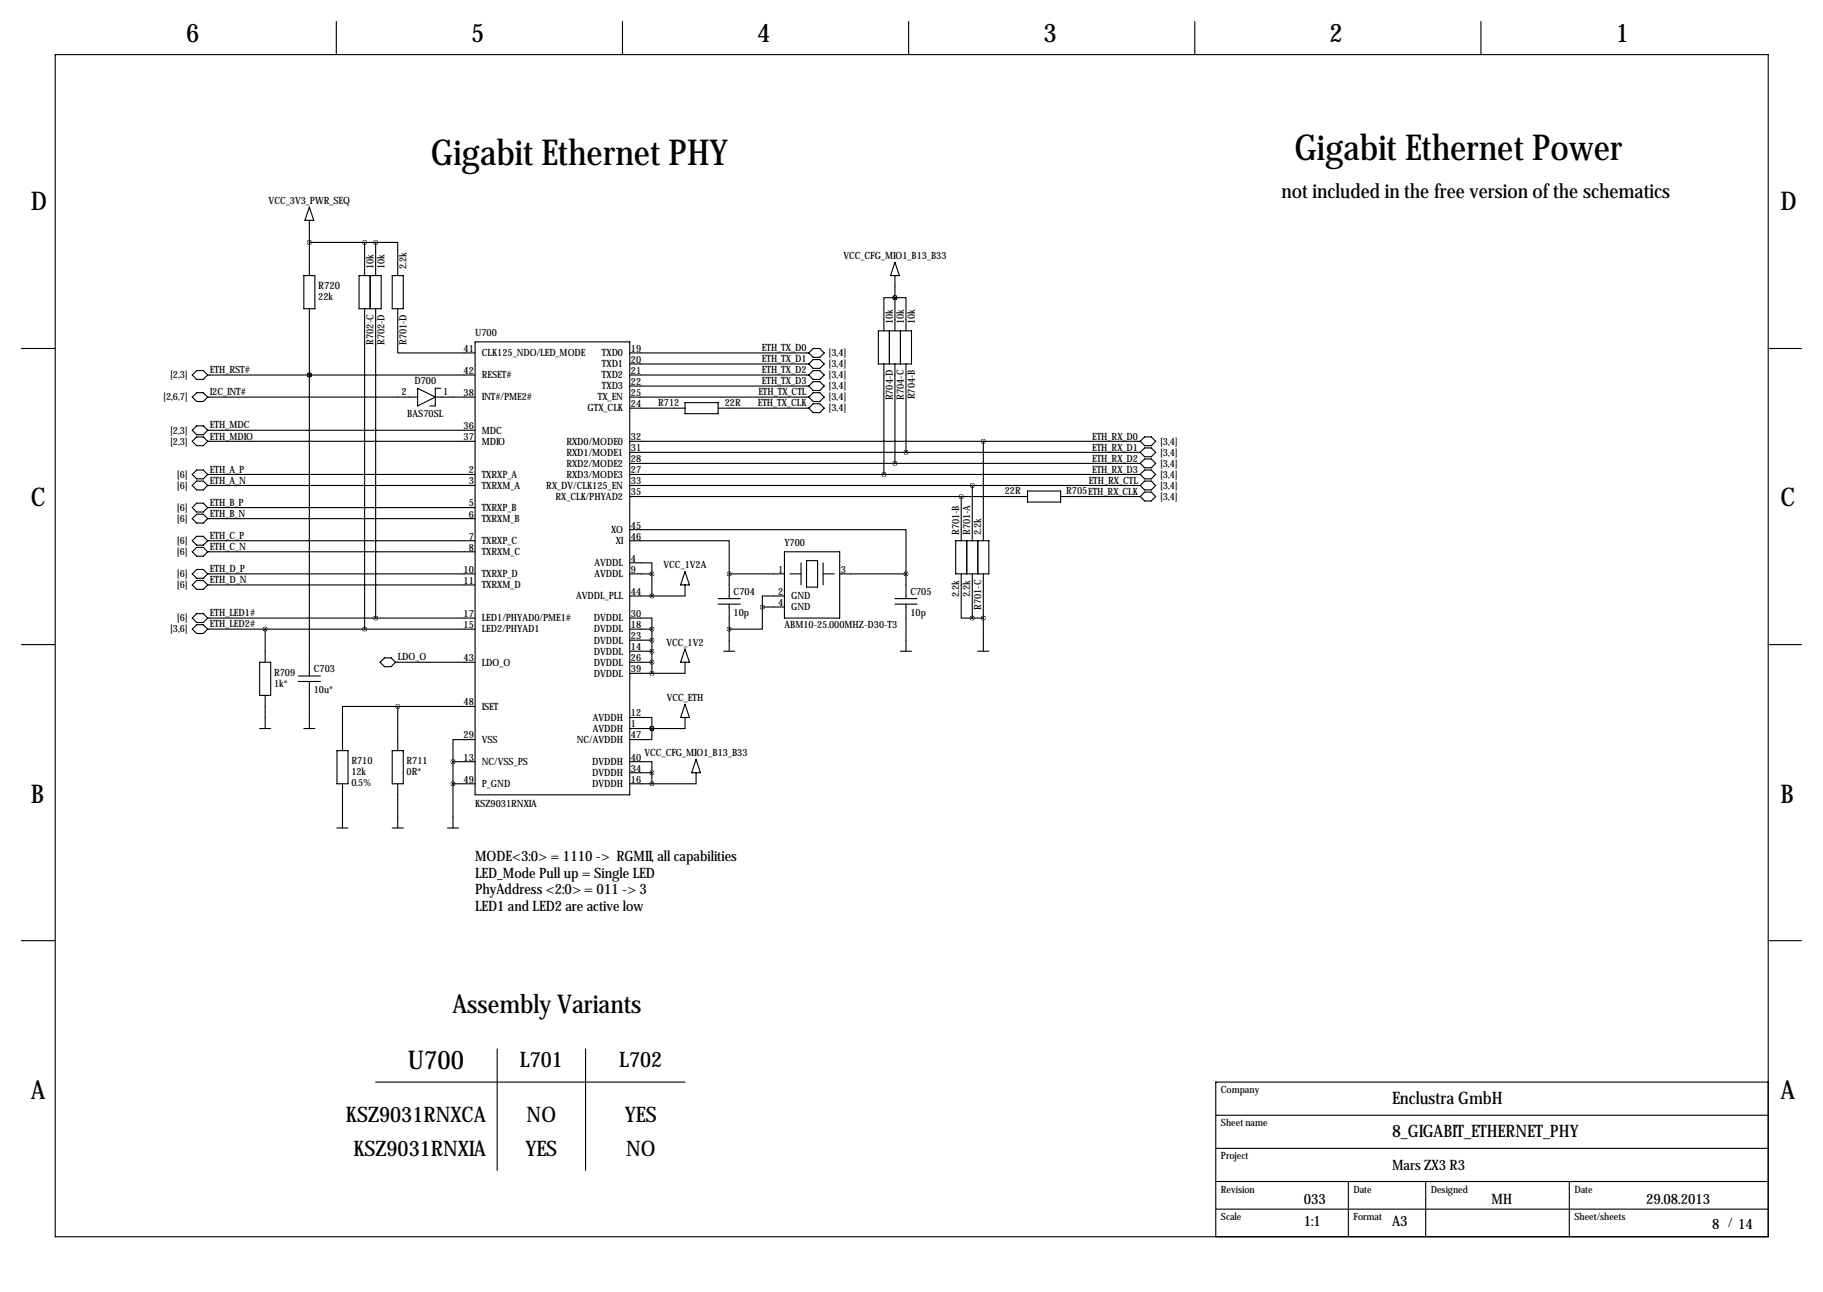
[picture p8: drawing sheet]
<svg xmlns="http://www.w3.org/2000/svg" width="419mm" height="297mm" viewBox="0 0 419 297" stroke-linecap="round" stroke-linejoin="round" font-family="sans-serif">
<g fill="none" stroke="#000" stroke-width=".25">
<path d="M12.7 12.6h393.8v271.7h-393.8zM77.3 4.9v7.7M143.1 4.9v7.7M208.9 4.9v7.7M274.7 4.9v7.7M340.5 4.9v7.7M71.1 50.7v12.7M71.1 47.6l1 3.1h-2zM71.1 55.7h15.3M83.8 55.7v7.7M86.4 55.7h5v7.7M86.4 55.7v7.7"/>
<path d="M69.8 63.4h2.6v7.6h-2.6zM71.1 71v84.4M82.5 63.4h5.1v7.6h-5.1zM83.8 71v73.6M85.1 63.4v7.6M86.4 71v71.1M90.2 63.4h2.5v7.6h-2.5zM91.4 71v10.1h17.8M109.2 78.6h35.6v104.1h-35.6zM201.9 76.1h7.6v7.6h-7.6zM204.5 76.1v7.6M205.7 68.4h-2.5v7.7"/>
<path d="M205.7 68.4h.1M205.7 68.4h2.6v7.7M205.7 60.3l1.1 3.1h-2.1zM205.7 63.4v12.7M207 76.1v7.6M4.9 80.1h7.6M44.2 91.3l1-1h1.5l1.1 1-1.1 1h-1.5zM44.2 98.9l1-1h1.5l1.1 1-1.1 1h-1.5zM44.2 86.2l1-1h1.5l1.1 1-1.1 1h-1.5zM47.8 86.2h61.4M47.8 91.3h48.2M47.8 98.9h61.4"/>
<path d="M71.1 86.2h.1M96 89.3l4.1 2-4.1 2zM100.1 91.3h9.1M101.3 89.3h-1.2v4h-1.3M144.8 81.1h41.1M144.8 86.2h41.1M144.8 91.3h41.1M144.8 83.7h41.1M144.8 88.8h41.1M144.8 93.8h12.7M157.5 92.6h7.6v2.5h-7.6zM165.1 93.8h20.8"/>
<path d="M185.9 81.1l1-1h1.6l1 1-1 1.1h-1.6zM185.9 91.3l1-1h1.6l1 1-1 1h-1.6zM185.9 86.2l1-1h1.6l1 1-1 1h-1.6zM186.9 92.8h1.6l1 1-1 1.1h-1.6l-1-1.1zM186.9 82.7h1.6l1 1-1 1h-1.6l-1-1zM186.9 87.7h1.6l1 1.1-1 1h-1.6l-1-1zM203.2 83.7v25.4M205.7 83.7v22.8M208.3 83.7v20.3M406.5 80.1h7.6M44.2 101.5l1-1.1h1.5l1.1 1.1-1.1 1h-1.5zM44.2 109.1l1-1h1.5l1.1 1-1.1 1h-1.5z"/>
<path d="M44.2 111.6l1-1h1.5l1.1 1-1.1 1h-1.5zM44.2 116.7l1-1h1.5l1.1 1-1.1 1h-1.5zM44.2 119.2l1-1h1.5l1.1 1-1.1 1.1h-1.5zM47.8 101.5h61.4M47.8 109.1h61.4M47.8 111.6h61.4M47.8 116.7h61.4M47.8 119.2h61.4M144.8 101.5h117.3M144.8 109.1h117.3M144.8 111.6h117.3M144.8 104h117.3"/>
<path d="M144.8 106.5h117.3M144.8 114.2h91.4M221 114.2v10.1M223.5 111.6v12.7M226.1 101.5v22.8M236.2 112.9h7.6v2.5h-7.6zM243.8 114.2h18.3M262.1 101.5l1-1.1h1.6l1 1.1-1 1h-1.6zM262.1 109.1l1-1h1.6l1 1-1 1h-1.6zM262.1 111.6l1-1h1.6l1 1-1 1h-1.6zM263.1 103h1.6l1 1-1 1h-1.6l-1-1zM263.1 105.5h1.6l1 1-1 1.1h-1.6l-1-1.1z"/>
<path d="M263.1 113.1h1.6l1 1.1-1 1h-1.6l-1-1zM44.2 124.3l1-1h1.5l1.1 1-1.1 1h-1.5zM44.2 126.9l1-1.1h1.5l1.1 1.1-1.1 1h-1.5zM44.2 131.9l1-1h1.5l1.1 1-1.1 1.1h-1.5zM44.2 134.5l1-1h1.5l1.1 1-1.1 1h-1.5zM47.8 124.3h61.4M47.8 126.9h61.4M47.8 131.9h61.4M47.8 134.5h61.4M144.8 129.4h5.1v2.5M144.8 124.3h22.8v7.6M144.8 121.8h63.5v10.1"/>
<path d="M144.8 131.9h5.1M149.9 131.9v5.1M157.5 131.4l1 3.1h-2zM157.5 134.5v2.5h-12.7M165.1 137.6h5.1M165.1 138.9h5.1M167.6 131.9h12.7M167.6 131.9v5.7M167.6 138.9v10.8M175.3 139.6v5h-7.7M175.3 139.6h5M180.3 137h-5v2.6"/>
<path d="M180.3 126.9h12.7v15.2h-12.7zM181.6 131.9h2.5M184.1 129.4v5.1M185.4 128.9h2.6v6.1h-2.6zM189.2 131.9h2.6M189.2 129.4v5.1M193 131.9h15.3M205.7 137.6h5.1M205.7 138.9h5.1M208.3 131.9v5.7M208.3 138.9v10.8M219.7 124.3h7.6v7.6h-7.6z"/>
<path d="M221 131.9v10.2h2.5M222.2 124.3v7.6M223.5 131.9v10.2M224.8 124.3v7.6M226.1 131.9v17.8M4.9 148.2h7.6M44.2 142.1l1-1h1.5l1.1 1-1.1 1h-1.5zM44.2 144.6l1-1h1.5l1.1 1-1.1 1.1h-1.5zM47.8 142.1h61.4M47.8 144.6h61.4M59.7 152.3h2.5v7.6h-2.5zM61 144.6v7.7"/>
<path d="M61 159.9v7.6M68.6 155.4h5.1M68.6 156.7h5.1M71.1 156.7v10.8M87.4 152.3l1-1.1h1.5l1 1.1-1 1h-1.5zM90.9 152.3h18.3M144.8 142.1h5.1v2.5M144.8 144.6h5.1M144.8 152.3h5.1M144.8 147.2h5.1M144.8 149.7h5.1M149.9 144.6v10.2"/>
<path d="M157.5 149.2l1 3.1h-2zM157.5 152.3v2.5h-12.7M166.4 149.7h2.5M207 149.7h2.5M223.5 142.1h2.6M224.8 149.7h2.5M406.5 148.2h7.6M59.7 167.5h2.5M69.8 167.5h2.6M77.5 172.6h2.5v7.6h-2.5zM90.2 172.6h2.5v7.6h-2.5zM91.4 162.4h-12.7v10.2"/>
<path d="M91.4 162.4h17.8M91.4 162.4v10.2M104.1 175.1h5.1M104.1 175.1v15.3M109.2 170h-5.1v5.1M144.8 165h5.1v2.5M144.8 175.1h5.1v2.6M144.8 177.7h5.1M149.9 167.5h.1M149.9 167.5v2.5h-5.1M149.9 177.7v2.5M157.5 161.9l1 3.1h-2z"/>
<path d="M157.5 165v2.5h-12.7M160 177.7v2.5h-15.2M160 174.6l1 3.1h-2zM77.5 190.4h2.5M78.7 180.2v10.2M90.2 190.4h2.5M91.4 180.2v10.2M102.9 190.4h2.5M104.1 180.2h5.1M4.9 216.3h7.6M406.5 216.3h7.6M86.4 248.8h71.1"/>
<path d="M114.3 241.2v27.9M134.6 241.2v27.9M279.5 256.4h127M406.5 248.8h-127v35.5M279.5 278h127M279.5 271.6h127M279.5 264h127M310 271.6v12.7M327.8 271.6v12.7M360.8 271.6v12.7"/>
</g>
<path d="M104.1 175.1a.05 .05 0 0 0 .1 0 .05 .05 0 0 0-.1 0zM104.1 180.2a.05 .05 0 0 0 .1 0 .05 .05 0 0 0-.1 0zM149.8 152.3a.05 .05 0 0 0 .1 0 .05 .05 0 0 0-.1 0zM149.8 149.7a.05 .05 0 0 0 .1 0 .05 .05 0 0 0-.1 0zM149.8 147.2a.05 .05 0 0 0 .1 0 .05 .05 0 0 0-.1 0zM149.8 144.6a.05 .05 0 0 0 .1 0 .05 .05 0 0 0-.1 0zM149.8 167.5a.05 .05 0 0 0 .1 0 .05 .05 0 0 0-.1 0zM91.4 162.4a.05 .05 0 0 0 .1 0 .05 .05 0 0 0-.1 0zM60.9 144.6a.05 .05 0 0 0 .1 0 .05 .05 0 0 0-.1 0zM149.8 131.9a.05 .05 0 0 0 .1 0 .05 .05 0 0 0-.1 0zM149.8 177.7a.05 .05 0 0 0 .1 0 .05 .05 0 0 0-.1 0zM149.8 154.8a.05 .05 0 0 0 .1 0 .05 .05 0 0 0-.1 0zM149.8 137a.05 .05 0 0 0 .1 0 .05 .05 0 0 0-.1 0zM149.8 180.2a.05 .05 0 0 0 .1 0 .05 .05 0 0 0-.1 0zM149.8 167.5a.05 .05 0 0 0 .1 0 .05 .05 0 0 0-.1 0zM86.3 55.7a.05 .05 0 0 0 .1 0 .05 .05 0 0 0-.1 0zM205.7 106.5a.05 .05 0 0 0 .1 0 .05 .05 0 0 0-.1 0zM205.7 68.4a.05 .05 0 0 0 .1 0 .05 .05 0 0 0-.1 0zM205.7 68.4a.05 .05 0 0 0 .1 0 .05 .05 0 0 0-.1 0zM167.6 131.9a.05 .05 0 0 0 .1 0 .05 .05 0 0 0-.1 0zM167.6 144.6a.05 .05 0 0 0 .1 0 .05 .05 0 0 0-.1 0zM175.2 139.6a.05 .05 0 0 0 .1 0 .05 .05 0 0 0-.1 0zM208.2 131.9a.05 .05 0 0 0 .1 0 .05 .05 0 0 0-.1 0zM71.1 86.2a.05 .05 0 0 0 .1 0 .05 .05 0 0 0-.1 0zM86.3 142.1a.05 .05 0 0 0 .1 0 .05 .05 0 0 0-.1 0zM83.8 144.6a.05 .05 0 0 0 .1 0 .05 .05 0 0 0-.1 0zM71.1 86.2a.05 .05 0 0 0 .1 0 .05 .05 0 0 0-.1 0zM83.8 55.7a.05 .05 0 0 0 .1 0 .05 .05 0 0 0-.1 0zM226 101.5a.05 .05 0 0 0 .1 0 .05 .05 0 0 0-.1 0zM223.5 111.6a.05 .05 0 0 0 .1 0 .05 .05 0 0 0-.1 0zM220.9 114.2a.05 .05 0 0 0 .1 0 .05 .05 0 0 0-.1 0zM71.1 55.7a.05 .05 0 0 0 .1 0 .05 .05 0 0 0-.1 0zM208.2 104a.05 .05 0 0 0 .1 0 .05 .05 0 0 0-.1 0zM226 142.1a.05 .05 0 0 0 .1 0 .05 .05 0 0 0-.1 0zM223.5 142.1a.05 .05 0 0 0 .1 0 .05 .05 0 0 0-.1 0z" fill="#000" stroke="#000" stroke-width="1"/>
<g font-size="8.2">
<text x="99.1" y="38">Gigabit Ethernet PHY</text>
<text x="297.6" y="36.9">Gigabit Ethernet Power</text>
</g>
<g font-size="5.9">
<text x="42.8" y="9.8">6</text>
<text x="108.3" y="9.8">5</text>
<text x="174.1" y="9.8">4</text>
<text x="239.9" y="9.8">3</text>
<text x="305.7" y="9.8">2</text>
<text x="371.4" y="9.8">1</text>
<text x="7.1" y="48.4">D</text>
<text x="409.3" y="48.4">D</text>
<text x="7.1" y="116.4">C</text>
<text x="409.3" y="116.4">C</text>
<text x="7.1" y="184.5">B</text>
<text x="409.3" y="184.5">B</text>
<text x="104" y="233">Assembly Variants</text>
<text x="93.8" y="245.7">U700</text>
<text x="7.1" y="252.6">A</text>
<text x="409.3" y="252.6">A</text>
</g>
<g font-size="4.9">
<text x="119.5" y="245.3">L701</text>
<text x="142.4" y="245.3">L702</text>
<text x="79.5" y="258">KSZ9031RNXCA</text>
<text x="121.1" y="258">NO</text>
<text x="143.6" y="258">YES</text>
<text x="81.2" y="265.7">KSZ9031RNXIA</text>
<text x="120.8" y="265.7">YES</text>
<text x="143.9" y="265.7">NO</text>
</g>
<text font-size="4.6" x="294.6" y="45.6">not included in the free version of the schematics</text>
<g font-size="4">
<text x="320" y="253.9">Enclustra GmbH</text>
<text x="320" y="261.5">8_GIGABIT_ETHERNET_PHY</text>
</g>
<g font-size="3.3">
<text x="109.2" y="198">MODE&lt;3:0&gt; = 1110 -&gt; RGMII, all capabilities</text>
<text x="109.2" y="201.8">LED_Mode Pull up = Single LED</text>
<text x="109.2" y="205.6">PhyAddress &lt;2:0&gt; = 011 -&gt; 3</text>
<text x="109.2" y="209.4">LED1 and LED2 are active low</text>
<text x="320" y="269.1">Mars ZX3 R3</text>
<text x="299.7" y="276.7">033</text>
<text x="299.7" y="281.8">1:1</text>
<text x="320" y="281.8">A3</text>
<text x="342.9" y="276.7">MH</text>
<text x="378.5" y="276.7">29.08.2013</text>
<text x="393.6" y="282.5">8 / 14</text>
</g>
<text font-size="2.4" x="73.2" y="66.4">R720</text>
<g font-size="2.3">
<text x="61.8" y="46.8">VCC_3V3_PWR_SEQ</text>
<text x="193.9" y="59.5">VCC_CFG_MIO1_B13_B33</text>
<text x="85.9" y="61.8" transform="rotate(-90 85.9 61.8)">10k</text>
<text x="88.4" y="61.8" transform="rotate(-90 88.4 61.8)">10k</text>
<text x="93.5" y="61.8" transform="rotate(-90 93.5 61.8)">2.2k</text>
<text x="73.2" y="68.9">22k</text>
<text x="109.2" y="77.3">U700</text>
<text x="205.2" y="74.5" transform="rotate(-90 205.2 74.5)">10k</text>
<text x="207.8" y="74.5" transform="rotate(-90 207.8 74.5)">10k</text>
<text x="210.3" y="74.5" transform="rotate(-90 210.3 74.5)">10k</text>
<text x="85.9" y="79.2" transform="rotate(-90 85.9 79.2)">R702-C</text>
<text x="88.4" y="79.4" transform="rotate(-90 88.4 79.4)">R702-D</text>
<text x="93.5" y="79.4" transform="rotate(-90 93.5 79.4)">R701-D</text>
<text x="106.6" y="80.9">41</text>
<text x="110.7" y="81.9">CLK125_NDO/LED_MODE</text>
<text x="138.4" y="81.9">TXD0</text>
<text x="145" y="80.9">19</text>
<text x="145" y="83.4">20</text>
<text x="175.1" y="80.7">ETH_TX_D0</text>
<text x="175.1" y="83.3">ETH_TX_D1</text>
<text x="190.5" y="81.9">[3,4]</text>
<text x="39.1" y="87">[2,3]</text>
<text x="48.3" y="85.8">ETH_RST#</text>
<text x="95.3" y="88.3">D700</text>
<text x="106.6" y="86">42</text>
<text x="110.7" y="87">RESET#</text>
<text x="138.4" y="84.4">TXD1</text>
<text x="138.4" y="87">TXD2</text>
<text x="138.4" y="89.5">TXD3</text>
<text x="145" y="86">21</text>
<text x="145" y="88.5">22</text>
<text x="175.1" y="85.8">ETH_TX_D2</text>
<text x="175.1" y="88.4">ETH_TX_D3</text>
<text x="190.5" y="84.4">[3,4]</text>
<text x="190.5" y="87">[3,4]</text>
<text x="190.5" y="89.5">[3,4]</text>
<text x="37.5" y="92.1">[2,6,7]</text>
<text x="48.3" y="90.9">I2C_INT#</text>
<text x="92.3" y="90.8">2</text>
<text x="93.6" y="95.9">BAS70SL</text>
<text x="101.9" y="90.8">1</text>
<text x="106.6" y="91">38</text>
<text x="110.7" y="92.1">INT#/PME2#</text>
<text x="135.1" y="94.6">GTX_CLK</text>
<text x="137.5" y="92.1">TX_EN</text>
<text x="145" y="91">25</text>
<text x="145" y="93.6">24</text>
<text x="151.3" y="93.3">R712</text>
<text x="166.6" y="93.3">22R</text>
<text x="174.2" y="93.4">ETH_TX_CLK</text>
<text x="174.4" y="90.9">ETH_TX_CTL</text>
<text x="190.5" y="94.6">[3,4]</text>
<text x="190.5" y="92.1">[3,4]</text>
<text x="205.2" y="92.1" transform="rotate(-90 205.2 92.1)">R704-D</text>
<text x="207.8" y="91.9" transform="rotate(-90 207.8 91.9)">R704-C</text>
<text x="210.3" y="91.8" transform="rotate(-90 210.3 91.8)">R704-B</text>
<text x="39.1" y="99.7">[2,3]</text>
<text x="48.3" y="98.5">ETH_MDC</text>
<text x="48.3" y="101.1">ETH_MDIO</text>
<text x="106.6" y="98.7">36</text>
<text x="106.6" y="101.2">37</text>
<text x="110.7" y="99.7">MDC</text>
<text x="145" y="101.2">32</text>
<text x="251.1" y="101.1">ETH_RX_D0</text>
<text x="39.1" y="102.2">[2,3]</text>
<text x="110.7" y="102.2">MDIO</text>
<text x="130.2" y="102.2">RXD0/MODE0</text>
<text x="130.2" y="104.8">RXD1/MODE1</text>
<text x="130.2" y="107.3">RXD2/MODE2</text>
<text x="145" y="103.7">31</text>
<text x="145" y="106.3">28</text>
<text x="251.1" y="103.6">ETH_RX_D1</text>
<text x="251.1" y="106.1">ETH_RX_D2</text>
<text x="266.7" y="102.2">[3,4]</text>
<text x="266.7" y="104.8">[3,4]</text>
<text x="266.7" y="107.3">[3,4]</text>
<text x="40.7" y="109.8">[6]</text>
<text x="40.7" y="112.4">[6]</text>
<text x="48.3" y="108.7">ETH_A_P</text>
<text x="48.3" y="111.2">ETH_A_N</text>
<text x="107.8" y="108.8">2</text>
<text x="107.8" y="111.4">3</text>
<text x="110.7" y="109.8">TXRXP_A</text>
<text x="110.7" y="112.4">TXRXM_A</text>
<text x="125.6" y="112.4">RX_DV/CLK125_EN</text>
<text x="130.2" y="109.8">RXD3/MODE3</text>
<text x="145" y="108.8">27</text>
<text x="145" y="111.4">33</text>
<text x="145" y="113.9">35</text>
<text x="231" y="113.7">22R</text>
<text x="245.1" y="113.7">R705ETH_RX_CLK</text>
<text x="250.3" y="111.2">ETH_RX_CTL</text>
<text x="251.1" y="108.7">ETH_RX_D3</text>
<text x="266.7" y="109.8">[3,4]</text>
<text x="266.7" y="112.4">[3,4]</text>
<text x="40.7" y="117.5">[6]</text>
<text x="48.3" y="116.3">ETH_B_P</text>
<text x="48.3" y="118.8">ETH_B_N</text>
<text x="107.8" y="116.4">5</text>
<text x="107.8" y="119">6</text>
<text x="110.7" y="117.5">TXRXP_B</text>
<text x="127.7" y="114.9">RX_CLK/PHYAD2</text>
<text x="266.7" y="114.9">[3,4]</text>
<text x="40.7" y="120">[6]</text>
<text x="40.7" y="125.1">[6]</text>
<text x="48.3" y="123.9">ETH_C_P</text>
<text x="107.8" y="124.1">7</text>
<text x="110.7" y="120">TXRXM_B</text>
<text x="110.7" y="125.1">TXRXP_C</text>
<text x="140.5" y="122.5">XO</text>
<text x="141.5" y="125.1">XI</text>
<text x="145" y="121.5">45</text>
<text x="145" y="124.1">46</text>
<text x="180.3" y="125.6">Y700</text>
<text x="220.5" y="123" transform="rotate(-90 220.5 123)">R701-B</text>
<text x="223" y="123" transform="rotate(-90 223 123)">R701-A</text>
<text x="225.6" y="123" transform="rotate(-90 225.6 123)">2.2k</text>
<text x="40.7" y="127.6">[6]</text>
<text x="48.3" y="126.5">ETH_C_N</text>
<text x="48.3" y="131.5">ETH_D_P</text>
<text x="106.6" y="131.7">10</text>
<text x="107.8" y="126.6">8</text>
<text x="110.7" y="127.6">TXRXM_C</text>
<text x="136.7" y="130.2">AVDDL</text>
<text x="145" y="129.1">4</text>
<text x="145" y="131.7">9</text>
<text x="152.5" y="130.7">VCC_1V2A</text>
<text x="178.9" y="131.7">1</text>
<text x="193.3" y="131.7">3</text>
<text x="40.7" y="132.7">[6]</text>
<text x="40.7" y="135.2">[6]</text>
<text x="48.3" y="134.1">ETH_D_N</text>
<text x="106.6" y="134.2">11</text>
<text x="110.7" y="132.7">TXRXP_D</text>
<text x="110.7" y="135.2">TXRXM_D</text>
<text x="132.5" y="137.8">AVDDL_PLL</text>
<text x="136.7" y="132.7">AVDDL</text>
<text x="145" y="136.8">44</text>
<text x="168.7" y="136.8">C704</text>
<text x="178.9" y="136.8">2</text>
<text x="181.9" y="137.8">GND</text>
<text x="209.3" y="136.8">C705</text>
<text x="220.5" y="137.3" transform="rotate(-90 220.5 137.3)">2.2k</text>
<text x="223" y="137.3" transform="rotate(-90 223 137.3)">2.2k</text>
<text x="40.7" y="142.9">[6]</text>
<text x="48.3" y="141.7">ETH_LED1#</text>
<text x="106.6" y="141.8">17</text>
<text x="110.7" y="142.9">LED1/PHYAD0/PME1#</text>
<text x="136.5" y="142.9">DVDDL</text>
<text x="145" y="141.8">30</text>
<text x="168.7" y="141.6">10p</text>
<text x="178.9" y="139.3">4</text>
<text x="181.9" y="140.3">GND</text>
<text x="209.3" y="141.6">10p</text>
<text x="225.6" y="140.2" transform="rotate(-90 225.6 140.2)">R701-C</text>
<text x="39.1" y="145.4">[3,6]</text>
<text x="48.3" y="144.2">ETH_LED2#</text>
<text x="106.6" y="144.4">15</text>
<text x="110.7" y="145.4">LED2/PHYAD1</text>
<text x="136.5" y="145.4">DVDDL</text>
<text x="136.5" y="147.9">DVDDL</text>
<text x="145" y="144.4">18</text>
<text x="145" y="146.9">23</text>
<text x="145" y="149.5">14</text>
<text x="153.2" y="148.4">VCC_1V2</text>
<text x="180.3" y="144.4">ABM10-25.000MHZ-D30-T3</text>
<text x="63" y="155.3">R709</text>
<text x="72.1" y="154.5">C703</text>
<text x="91.4" y="151.9">LDO_O</text>
<text x="106.6" y="152">43</text>
<text x="110.7" y="153">LDO_O</text>
<text x="136.5" y="150.5">DVDDL</text>
<text x="136.5" y="153">DVDDL</text>
<text x="136.5" y="155.6">DVDDL</text>
<text x="145" y="152">26</text>
<text x="145" y="154.5">39</text>
<text x="63" y="157.8">1k*</text>
<text x="72.1" y="159.4">10u*</text>
<text x="153.3" y="161.1">VCC_ETH</text>
<text x="106.6" y="162.2">48</text>
<text x="110.7" y="163.2">ISET</text>
<text x="136.3" y="165.7">AVDDH</text>
<text x="145" y="164.7">12</text>
<text x="145" y="167.2">1</text>
<text x="106.6" y="169.8">29</text>
<text x="110.7" y="170.8">VSS</text>
<text x="132.6" y="170.8">NC/AVDDH</text>
<text x="136.3" y="168.3">AVDDH</text>
<text x="145" y="169.8">47</text>
<text x="148.2" y="173.8">VCC_CFG_MIO1_B13_B33</text>
<text x="80.8" y="175.6">R710</text>
<text x="80.8" y="178.2">12k</text>
<text x="93.5" y="175.6">R711</text>
<text x="93.5" y="178.2">0R*</text>
<text x="106.6" y="174.9">13</text>
<text x="106.6" y="179.9">49</text>
<text x="110.7" y="175.9">NC/VSS_PS</text>
<text x="136.1" y="175.9">DVDDH</text>
<text x="136.1" y="178.4">DVDDH</text>
<text x="145" y="174.9">40</text>
<text x="145" y="177.4">34</text>
<text x="145" y="179.9">16</text>
<text x="80.8" y="180.7">0.5%</text>
<text x="109.2" y="185.5">KSZ9031RNXIA</text>
<text x="110.7" y="181">P_GND</text>
<text x="136.1" y="181">DVDDH</text>
<text x="280.7" y="251.3">Company</text>
<text x="280.7" y="258.9">Sheet name</text>
<text x="280.7" y="266.6">Project</text>
<text x="280.7" y="274.2">Revision</text>
<text x="311.1" y="274.2">Date</text>
<text x="328.9" y="274.2">Designed</text>
<text x="361.9" y="274.2">Date</text>
<text x="280.7" y="280.5">Scale</text>
<text x="311.1" y="280.5">Format</text>
<text x="361.9" y="280.5">Sheet/sheets</text>
</g>
</svg>
